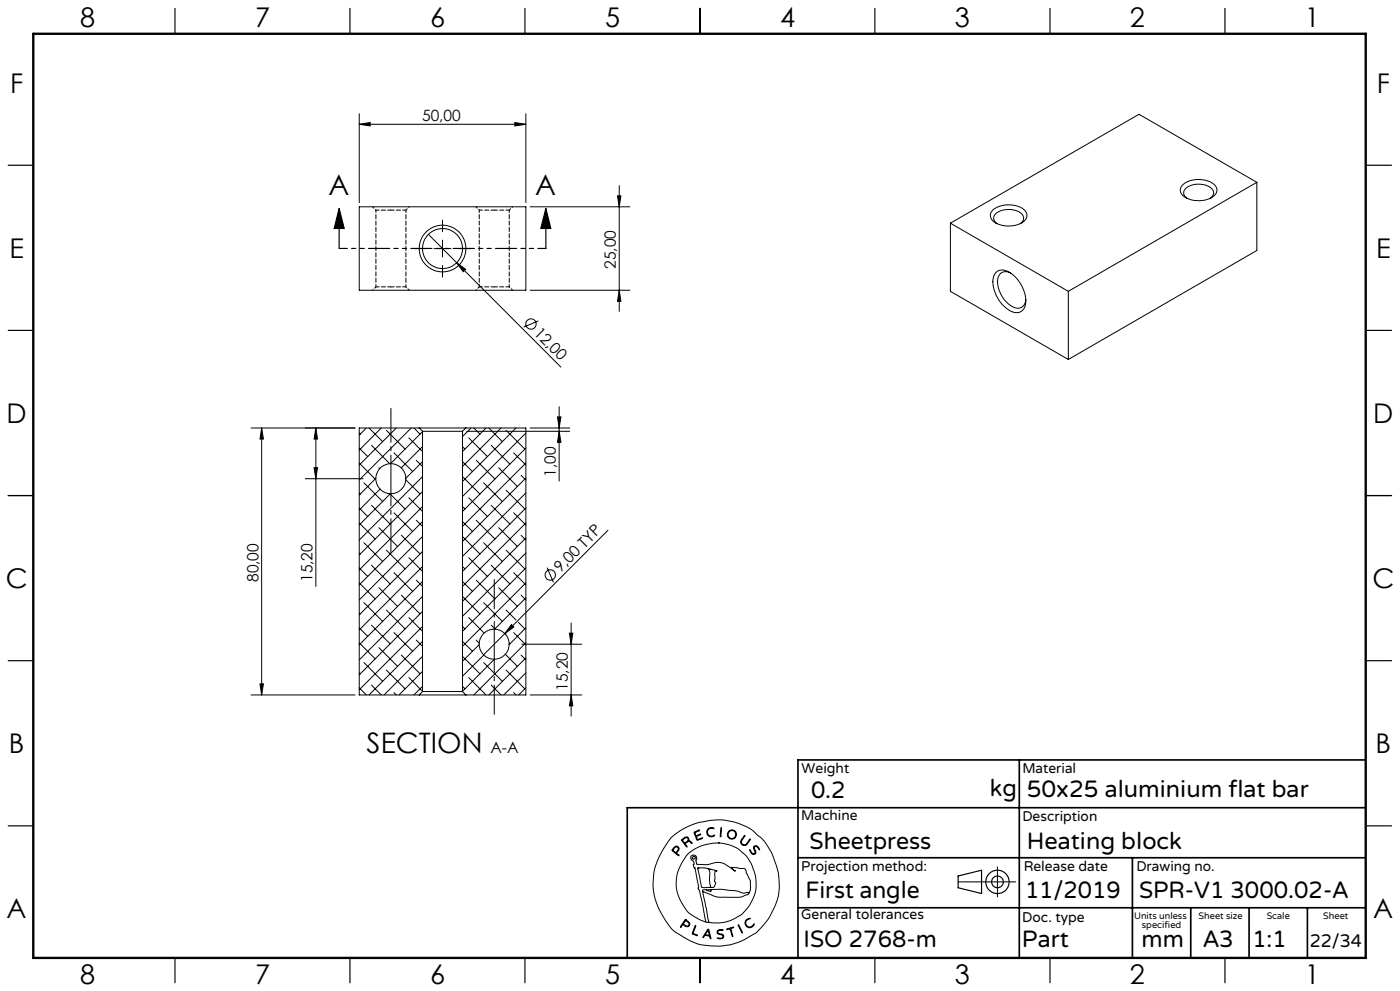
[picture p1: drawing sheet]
<svg xmlns="http://www.w3.org/2000/svg" width="420mm" height="297mm" viewBox="0 0 420 297" stroke-linecap="round" stroke-linejoin="round" font-family="sans-serif">
<g fill="none" stroke="#000" stroke-width=".3">
<path d="M107.8 37.2l3.3-.5v1zM107.8 34.1v26.6M107.8 37.2h50M154.4 36.7l3.4 .5-3.4 .5zM157.8 34.1v26.6M185.2 58.7h1.1l-.5 3.3zM185.8 55.6v37.7M354.9 55.3a7.7 7.7 0 0 1 9.8 .4 2.36 2.36 0 0 1-1.3 3.6 7.7 7.7 0 0 1-9-1.2 2.12 2.12 0 0 1 .5-2.8zM356.1 59.4a1.91 1.91 0 0 1-1-1.9 1.91 1.91 0 0 1 1.4-1.6 6.3 6.3 0 0 1 7.3 1 1.84 1.84 0 0 1-.7 2.5M377 54.6l-35.3-20.3-56.6 32.6M377 54.6l-56.5 32.7M377 54.6v20.5l-56.5 32.6"/>
<path d="M107.8 62h50v25h-50zM124.2 74.5h3.5M128.5 70.2l8.5 8.5M130.2 74.5h5.1M132.8 66v3.4M132.8 72v5M132.8 79.6v3.4M137 78.7l2.7 2-.7 .7zM137 78.7l31.3 31.3M137.8 74.5h3.5M159 62h29.9M285.1 66.9l35.4 20.4"/>
<path d="M285.1 66.9v20.4l35.4 20.4M297.9 62.9a7.9 7.9 0 0 1 9.8 .4 2.49 2.49 0 0 1-1.8 3.8 7.6 7.6 0 0 1-8.5-1.5 2.06 2.06 0 0 1 .5-2.7zM299.1 67a1.91 1.91 0 0 1-1-1.9 1.91 1.91 0 0 1 1.4-1.6 6.3 6.3 0 0 1 7.3 1 1.78 1.78 0 0 1-.7 2.5M159 87h29.9M161.5 96.2l-4.4 1.8M185.8 87l.5 3.3h-1.1zM298.7 81.8a3.2 3.2 0 0 1 4.6 .1 10.2 10.2 0 0 1 4.3 9.8 2.9 2.9 0 0 1-4.8 1.3 10.4 10.4 0 0 1-4.7-10.1zM303.2 81.8a2.52 2.52 0 0 0-2.9 0 2.52 2.52 0 0 0-1 2.7 8.7 8.7 0 0 0 5.6 7.9 2.42 2.42 0 0 0 2.8-2.7M320.5 87.3v20.4M75.3 128.3h31.2M78.5 128.3l.5 3.3h-1zM78.5 128.3v80"/>
<path d="M94.8 128.3v47.5M94.8 128.3l.5 3.3h-1.1zM107.8 138.8l4.7 4.8M107.8 134.3l2.5 2.5M107.8 129.8l.3 .3M109.9 128.3l-2.1 2.1M110.7 128.3l4.1 4.1M111.4 133.5l5.5 5.5M114.4 128.3l-6.6 6.6M115.9 129l5.6 5.6M118.2 135.7l5.6 5.6M118.9 128.3l-11.1 11.1"/>
<path d="M122.7 131.2l4.1 4.1M123.4 128.3l-15.6 15.6M124.2 128.3l1.8 1.8M124.9 138l1.9 1.8M125.8 128.3h14M125.8 128.3h-18v80h18M125.8 128.3l1 1M126.8 129.3h11.9M126.8 129.3v78M126.8 129.4l-9.6 9.6M126.8 133.8l-6.4 6.4M126.8 138.4l-5.1 4.9"/>
<path d="M138.7 129.3v78M138.7 138.4l3 2.9M138.7 133.8l.8 .8M139.8 128.3h18v80h-18M139.8 128.3l-1.1 1M140 129.3h30.9M140.6 131.2l5.6 5.6M141.3 128.3l-2.6 2.5M142.1 128.3l1.9 1.8M142.9 138l5.6 5.6M145.8 128.3l-7.1 7M146.6 128.3l4.1 4.1"/>
<path d="M147.4 133.5l5.6 5.6M150.3 128.3l-11.6 11.5M151.8 129l5.6 5.6M154.1 135.7l3.7 3.7M154.8 128.3l-16.1 16M157.8 129.8l-19.1 19M157.8 134.3l-19.1 19M157.8 138.8l-19.1 19M159 128.3h11.9M167.3 125h1l-.6 3.3zM167.7 121.9v22.3M167.7 129.3l.6 3.3h-1z"/>
<path d="M91.6 143.5h17.3M94.2 140.2h1.1l-.5 3.3zM107.8 156.7l4.7 4.8M107.8 152.3l2.5 2.5M107.8 147.7l.3 .4M109.2 144.7l5.6 5.6M111.4 151.4l5.7 5.7M112.7 143.4l-4.9 5M113.7 158.1l5.6 5.7M113.7 140.2l.2 .2M114 146.6l-6.2 6.3M116.9 148l4.6 4.5"/>
<path d="M117.1 148l-9.3 9.3M118.2 153.7l5.6 5.6M121.7 143.8l4.3 4.3M122.7 149.2l4.1 4.1M124.9 155.9l1.9 1.9M126.8 142.8l-19 19.1M126.8 147.3l-19 19M126.8 151.8l-19 19M126.8 156.3l-19 19M138.7 156.3l3 3M138.7 151.8l.8 .7M138.7 142.8l5.3 5.3"/>
<path d="M140.6 149.2l5.6 5.6M142.9 155.9l5.6 5.6M145.1 144.7l5.6 5.6M147.4 151.4l5.6 5.7M149.6 158.1l5.6 5.7M149.6 140.2l5.6 5.6M151.8 146.9l5.6 5.6M154.1 153.7l3.7 3.6M156.3 142.4l1.5 1.5M157.8 143.3l-19.1 19M157.8 147.7l-19.1 19.1M157.8 152.3l-19.1 18.9"/>
<path d="M157.8 156.7l-19.1 19.1M182.4 158.9l-31 31M107.8 174.7l4.7 4.8M107.8 170.2l2.5 2.6M107.8 165.7l.3 .3M109.2 162.7l5.6 5.6M111.4 169.4l5.7 5.6M113.7 176.1l5.6 5.6M115.9 164.9l5.6 5.6M118.2 171.6l5.6 5.6M120.4 160.4l5.6 5.6M120.4 178.4l5.6 5.6"/>
<path d="M122.7 167.1l4.1 4.1M124.9 173.9l1.9 1.9M126.8 160.8l-19 19M126.8 165.3l-19 19M126.8 169.8l-19 19M126.8 174.3l-19 18.9M126.8 178.7l-19 19.1M138.7 178.7l5.3 5.3M138.7 174.3l3 2.9M138.7 169.8l.8 .7M138.7 160.8l5.3 5.2M140.6 167.1l5.6 5.7"/>
<path d="M142.9 173.9l5.6 5.6M145.1 162.7l5.6 5.6M147.4 169.4l5.6 5.6M149.6 176.1l5.6 5.6M151.8 164.9l5.6 5.6M154.1 171.6l3.7 3.7M156.3 178.4l1.5 1.4M156.3 160.4l1.5 1.5M157.8 161.2l-19.1 19M157.8 165.7l-19.1 19M157.8 170.2l-19.1 19M157.8 174.7l-19.1 19"/>
<path d="M157.8 179.2l-9.4 9.4M164.1 170.1l1.9 4.4M107.8 192.6l4.7 4.8M107.8 188.2l2.5 2.5M107.8 183.7l.3 .3M109.2 198.6l5.6 5.6M109.2 180.6l5.6 5.6M111.4 187.4l5.7 5.6M113.7 194.1l5.6 5.6M115.9 182.8l5.6 5.7M118.2 189.6l5.6 5.6M120.4 196.3l5.6 5.6"/>
<path d="M122.7 185.1l4.1 4.1M124.9 191.8l1.9 1.9M126.8 183.2l-19 19M126.8 187.7l-19 19M126.8 192.2l-16.1 16.1M126.8 196.7l-11.6 11.6M138.7 196.7l5.3 5.2M138.7 192.2l3 3M138.7 187.7l.8 .8M140.6 185.1l4.6 4.6M142.9 191.8l.9 1M143.8 193.2l-5.1 5"/>
<path d="M145.1 198.6l5.6 5.6M145.1 180.6l5.6 5.6M145.1 196.3l-6.4 6.4M147.4 187.4l1.2 1.2M148.3 197.6l-9.6 9.6M151.4 189.9l-6.3 6.3M151.5 189.9h.1M151.6 196.1l3.6 3.6M151.8 182.8l3 3M152.8 192.8l.2 .2M153.4 187.2l.7 .7-2.7 2zM154.1 189.6l3.7 3.6"/>
<path d="M155.5 186.5l1.9 2M156.3 196.3l1.5 1.5M156.6 193.1h17.9M157.8 188.2l-5 5M157.8 192.6l-15.7 15.7M157.8 197.2l-11.2 11.1M170.8 189.8h1l-.5 3.3zM171.3 186.7v27.9M75.3 208.3h31.2M78 205h1l-.5 3.3zM107.8 206.1l2.1 2.2M107.8 201.6l.3 .3"/>
<path d="M111.4 205.3l3 3M115.9 200.8l5.6 5.6M118.2 207.6l.7 .7M122.7 203.1l4.1 4.1M125.8 208.3h14M126.8 207.3h11.9M126.8 207.3l-1 1M126.8 201.2l-7.1 7.1M126.8 205.7l-2.6 2.6M138.7 207.3l1.1 1M138.7 205.7l.8 .7M140.6 203.1l5.2 5.2"/>
<path d="M147.4 205.3l2.9 3M151.8 200.8l5.6 5.6M154.1 207.6l.7 .7M157.8 201.6l-6.7 6.7M157.8 206.1l-2.2 2.2M159 208.3h15.5M171.3 208.3l.5 3.3h-1zM201.3 251.1l2.8-2.2 4.5-2.1 4.8-1 3.2-.1 3.7 .7 3.3 1.2 2 1.1 2.8 2.4 1.5 1.8 1.8 3.2 1.8 5.3 .3 3.5-.2 3-.8 2.8-1.7 3.7-1.8 2.5a16.5 16.5 0 0 1-6.7 5l-3.3 1.2-2.9 .4h-3.4l-2.9-.4-3.7-1.5-3.8-2.3-1.1-.9-1.2-1.6-2.3-3.7-1.2-2.8-.6-2.2-.3-3.1 .3-3.5 .9-3.2 2-4zM202 254.1l.7-.5 .6 .1 .4 .6-.1 .6a.64 .64 0 0 0-.3 1.1l.4 .5-1.7-1.2a.52 .52 0 0 1-.4-.5 .52 .52 0 0 1 .4-.6zM202.4 254l.4-.2 .5 .1 .2 .5-.2 .4a.73 .73 0 0 1-.7 .6 .73 .73 0 0 1-.7-.7zM204.5 251.6l1.1-.7h.6l.4 .3 .1 .8 .6 .2 .3 .5-.8-.5-.6 .2a.61 .61 0 0 0-.6 .5 .61 .61 0 0 0 .5 .7l-.1 .3-1.5-2zM204.8 251.7l.8-.6h.6l.2 .6-.5 .6a.52 .52 0 0 1-.6 .3 .52 .52 0 0 1-.4-.5z"/>
<path d="M208.2 249.4l1.7-.6-1 .5a.57 .57 0 0 0-.2 .9 .57 .57 0 0 0 .9 0l.6-.2-.8 .5a.46 .46 0 0 0-.5 .4 .46 .46 0 0 0 .3 .5l.1 .2 1.5-.5-1.7 .7zM212.3 248.5l.8-.5 1 .2 .1 .2-.9-.2-.7 .3-.3 .5v.7l.1 .4 .6 .4 1.3-.2a.53 .53 0 0 1-.3 .5 .53 .53 0 0 1-.5 0l-.9-.2-.4-.4-.2-1zM215.5 252.6l2.7 .4 3 1.2 2.3 1.9 .9 1.2 1.3 2.2 1.1 3.8-.1 3.5-.8 2.5a11.7 11.7 0 0 1-8.9 7.2l-2.6 .1-1.7-.2M215.5 252.6l-4.1 .6-3.4 1.5-2.1 1.8-2.1 3.5-.5 1.4-.4 2 .1 3 .9 2.9 2 3.4a9.1 9.1 0 0 0 4 2.9l1.9 .8M215.5 252.6h.1M216.3 248.1h.2v.6l-.2 1.9-.2 .2zM223.3 250.5l.1-.1 .1 .2-1.1 1.6 .2 .7 .7 .3a3.3 3.3 0 0 0 1.7-1.7v.2l-1 1.5-.4 .2-.7-.1-.6-.5-.1-.6zM224.9 254.7l.7 .9 .5 .3 .4-.3-.4-1.4 .2-.6h.9l.7 1-.1 .1-.9-1-.5 .1-.1 .4 .5 1.4-.6 .5-.9-.5zM299.2 259.8v9M205.6 275.6l-1.4 2-.1 .2h.2a.69 .69 0 0 1 .6-.6 .69 .69 0 0 1 .8 .4l.9 .1 .3-.9-1.3-1.2M205.6 275.6h.1M205.6 275.9l-.3 .5"/>
<path d="M205.7 275.9l1 .9-.1 .6-.6 .1a.7 .7 0 0 1-.9-.9l.2-.2M205.7 275.9h.1M208.5 277.5l.2-.1v.2l-.5 1.4a.56 .56 0 0 0-.2 .7 .56 .56 0 0 0 .7 .3l.5 .4-1.6-.6zM209.3 260.2l2.3-.1 3.1 .8 .4 .3a.35 .35 0 0 0-.5-.2 .35 .35 0 0 0-.1 .5v1.8l-.2 .7 .4 .8-.4 1-.5 .2h-2.6a.85 .85 0 0 1-.8-.2 .85 .85 0 0 1-.1-.9zM209.4 260.1h.1M210.8 267.2l1.9 9.2M210.8 267.2l3.7 1.5 1.3 .2h6.3l2.1-.8 .4-.3M211.8 276.4h.9M211.9 266.7h-1.1v.5M212.1 260.2a2.12 2.12 0 0 1 .8 2.7v1.9l.3 .9-.3 .2M212.3 278.6l.1-.1a4.3 4.3 0 0 1 .9 2.6v.2h-.2a.74 .74 0 0 0-.8-.8l-.2-.1a.82 .82 0 0 0-1.1 .6l-.1-.3zM212.3 278.9l.4 .9a.4 .4 0 0 1-.1 .6 .4 .4 0 0 1-.6-.2l-.4-.1z"/>
<path d="M212.4 278.9h.1M212.7 276.4h.1M213 260.6h.1M213.3 266.6l3.2-.1 4.2 .4 2.3 .8 1.1-.2a.3 .3 0 0 1 .4-.1 .3 .3 0 0 1 .1 .4M213.3 266.6v.6l-1.4-.5M213.3 266.6l-1.4 .1M215.3 278.9l.6-.3 1 .1v.2h-1.4l-.2 .6 .3 .2 1.4 .5 .1 .5-.2 .4-.6 .3-1.1-.2h1.1l.6-.5-.3-.5-1.4-.5-.1-.4zM218 278.4l2.1-.5-.8 .4 .5 2.4-.8-2.3-.8 .2zM221.5 277.2l1.2 2.2v.2zM221.5 277.1h.1M224 275.6l.7-.4 .3 .1-.8 .4-.4 .6v.6l.5 .7 .9 .2 .9-.9a.41 .41 0 0 1 .1 .5 .41 .41 0 0 1-.4 .2l-1 .5-.9-.5-.4-1.1zM224.6 267.8l.5-1.4v-2.3l-1.7-3.8-3.9-.3 .3 .5 .8 .6h-.1l-3.1-2.2-1.7-.5-3.6 .7-3-.1-.3-.9 .3-.8-.3-.7-.6-.3-.7 .1-.3 .4v.4l1 1.1-.1 1.4 .4 .5 1.1 5.4-.2 .8 .4 .4 .3 1.1 1.7 8.5"/>
<path d="M287.4 264.3h17.3"/>
<circle cx="132.8" cy="74.5" r="6"/>
<circle cx="132.8" cy="74.5" r="7"/>
<circle cx="159.3" cy="97.1" r="1.56"/>
<circle cx="117.2" cy="143.5" r="4.5"/>
<circle cx="165.1" cy="172.3" r="1.56"/>
<circle cx="148.3" cy="193.1" r="4.5"/>
<circle cx="208.1" cy="257.1" r=".44"/>
<circle cx="219.5" cy="250.1" r="1.17"/>
<circle cx="219.6" cy="250.1" r="1.38"/>
</g>
<g fill="none" stroke="#000" stroke-width=".35">
<path d="M52.5 2.5v7.5M105 2.5v7.5M157.5 2.5v7.5M210 2.5v7.5M262.5 2.5v7.5M315 2.5v7.5M367.5 2.5v7.5M2.5 49.5h7.5M410 49.5h7.5M101.7 62.5l1.6 6h-3zM101.7 62.5v12M163.8 62.5l1.4 6h-3z"/>
<path d="M163.8 62.5v12M2.5 99h7.5M410 99h7.5M2.5 148.5h7.5M410 148.5h7.5M2.5 198h7.5M410 198h7.5M2.5 247.5h7.5M410 247.5h7.5M287.4 262.5l7.1-1.7v7l-7.1-1.7zM52.5 287v7.5M105 287v7.5"/>
<path d="M157.5 287v7.5M210 287v7.5M262.5 287v7.5M315 287v7.5M367.5 287v7.5"/>
<circle cx="299.2" cy="264.3" r="3.5"/>
<circle cx="299.2" cy="264.3" r="1.75"/>
</g>
<path d="M117.3 122.4v43.2" fill="none" stroke="#000" stroke-width=".3" stroke-dasharray="15.2 1.3 1.3 1.3" stroke-dashoffset="5.1"/>
<path d="M148.3 214.1v-40.4" fill="none" stroke="#000" stroke-width=".3" stroke-dasharray="15.2 1.3 1.3 1.3" stroke-dashoffset="6.5"/>
<path d="M163.8 74.5h-62" fill="none" stroke="#000" stroke-width=".35" stroke-dasharray="6.3 1.3 1.3 1.3 1.3 1.3" stroke-dashoffset="3.9"/>
<path d="M305.8 227.7v59.2M409.7 227.7h-170.3v59.2M239.4 257.1h170.3M339.7 257.1v29.9M409.7 242.1h-221.5v45M239.4 272.1h170.3M357.2 272.1v14.8M374.7 272.1v14.8M392.2 272.1v14.8" fill="none" stroke="#000" stroke-width=".5"/>
<path d="M10 10.1h399.7v277h-399.7z" fill="none" stroke="#000" stroke-width=".7"/>
<g fill="#000">
<path d="M137 78.7l2.7 2-.7 .7zM153.4 187.2l.7 .7-2.7 2z"/>
<path d="M107.8 37.2l3.3-.5v1zM154.4 36.7l3.4 .5-3.4 .5z"/>
<path d="M163.8 62.5l1.4 6h-3zM101.7 62.5l1.6 6h-3z"/>
<path d="M185.2 58.7h1.1l-.5 3.3zM185.8 87l.5 3.3h-1.1zM78.5 128.3l.5 3.3h-1zM78 205h1l-.5 3.3zM170.8 189.8h1l-.5 3.3zM171.3 208.3l.5 3.3h-1z"/>
<path d="M94.2 140.2h1.1l-.5 3.3zM94.8 128.3l.5 3.3h-1.1zM167.7 129.3l.6 3.3h-1zM167.3 125h1l-.6 3.3z"/>
</g>
<path d="M112.8 63h4.5M117.3 63h4.5M143.8 63h4.5M148.3 63h4.5M117.3 86h-4.5M121.8 86h-4.5M148.3 86h-4.5M152.8 86h-4.5" fill="none" stroke="#000" stroke-width=".3" stroke-dasharray="1.3 .6" stroke-dashoffset=".3"/>
<path d="M111.8 62l1 1M121.8 63l1-1M142.8 62l1 1M152.8 63l1-1M112.8 86l-1 1M122.8 87l-1-1M143.8 86l-1 1M153.8 87l-1-1" fill="none" stroke="#000" stroke-width=".3" stroke-dasharray="1.3 .6" stroke-dashoffset=".7"/>
<path d="M112.8 63v23M143.8 63v23M121.8 86v-23M152.8 86v-23" fill="none" stroke="#000" stroke-width=".3" stroke-dasharray="1.3 .6" stroke-dashoffset=".6"/>
<g font-size="8.5">
<text x="98.6" y="58.6">A</text>
<text x="160.6" y="58.6">A</text>
<text x="110" y="225.8">SECTION</text>
</g>
<g font-size="8.1">
<text x="24" y="8">8</text>
<text x="76.5" y="8">7</text>
<text x="129" y="8">6</text>
<text x="181.5" y="8">5</text>
<text x="234" y="8">4</text>
<text x="286.5" y="8">3</text>
<text x="339" y="8">2</text>
<text x="391.5" y="8">1</text>
<text x="3" y="27.7">F</text>
<text x="413" y="27.7">F</text>
<text x="2.8" y="77.2">E</text>
<text x="412.8" y="77.2">E</text>
<text x="2" y="126.7">D</text>
<text x="412" y="126.7">D</text>
<text x="1.7" y="176.2">C</text>
<text x="411.7" y="176.2">C</text>
<text x="2.7" y="225.7">B</text>
<text x="412.7" y="225.7">B</text>
<text x="2" y="275.2">A</text>
<text x="412" y="275.2">A</text>
<text x="24" y="295">8</text>
<text x="76.5" y="295">7</text>
<text x="129" y="295">6</text>
<text x="181.5" y="295">5</text>
<text x="234" y="295">4</text>
<text x="286.5" y="295">3</text>
<text x="339" y="295">2</text>
<text x="391.5" y="295">1</text>
</g>
<g font-size="7.1">
<text x="243.3" y="239.1">0.2</text>
<text x="297" y="238.5">kg</text>
<text x="308" y="239">50x25 aluminium flat bar</text>
<text x="242.9" y="254.4">Sheetpress</text>
<text x="308" y="254.4">Heating block</text>
<text x="241.6" y="269.2">First angle</text>
<text x="307.5" y="269.2">11/2019</text>
<text x="341.7" y="269.2">SPR-V1 3000.02-A</text>
<text x="241.1" y="283.7">ISO 2768-m</text>
<text x="306.6" y="283.9">Part</text>
<text x="342.5" y="283.9">mm</text>
<text x="360.9" y="283.9">A3</text>
<text x="375.7" y="283.9">1:1</text>
</g>
<text font-size="5.4" x="392.9" y="283.8">22/34</text>
<g font-size="4.7">
<text x="126.6" y="36.2">50,00</text>
<text x="184.8" y="80.6" transform="rotate(-90 184.8 80.6)">25,00</text>
<text x="159.9" y="100.1" transform="rotate(45 159.9 100.1)">12,00</text>
<text x="166.8" y="142.9" transform="rotate(-90 166.8 142.9)">1,00</text>
<text x="168.1" y="171.7" transform="rotate(-45 168.1 171.7)">9,00 TYP</text>
<text x="77.5" y="174.5" transform="rotate(-90 77.5 174.5)">80,00</text>
<text x="93.8" y="174.5" transform="rotate(-90 93.8 174.5)">15,20</text>
<text x="170.3" y="207.1" transform="rotate(-90 170.3 207.1)">15,20</text>
<text x="147.1" y="225.8">A-A</text>
</g>
<g font-size="4.2">
<text x="240.5" y="231.7">Weight</text>
<text x="306.7" y="231.7">Material</text>
<text x="240.4" y="245.9">Machine</text>
<text x="306.7" y="246.1">Description</text>
<text x="240.4" y="261.1">Projection method:</text>
<text x="307.1" y="261">Release date</text>
<text x="340.9" y="261">Drawing no.</text>
<text x="240.4" y="275.6">General tolerances</text>
<text x="306.7" y="276.3">Doc. type</text>
</g>
<g font-size="2.8">
<text x="340.2" y="275.3">Units unless</text>
<text x="359.6" y="275.3">Sheet size</text>
<text x="380" y="275.3">Scale</text>
<text x="396.9" y="275.3">Sheet</text>
<text x="342.6" y="278.2">specified</text>
</g>
</svg>
